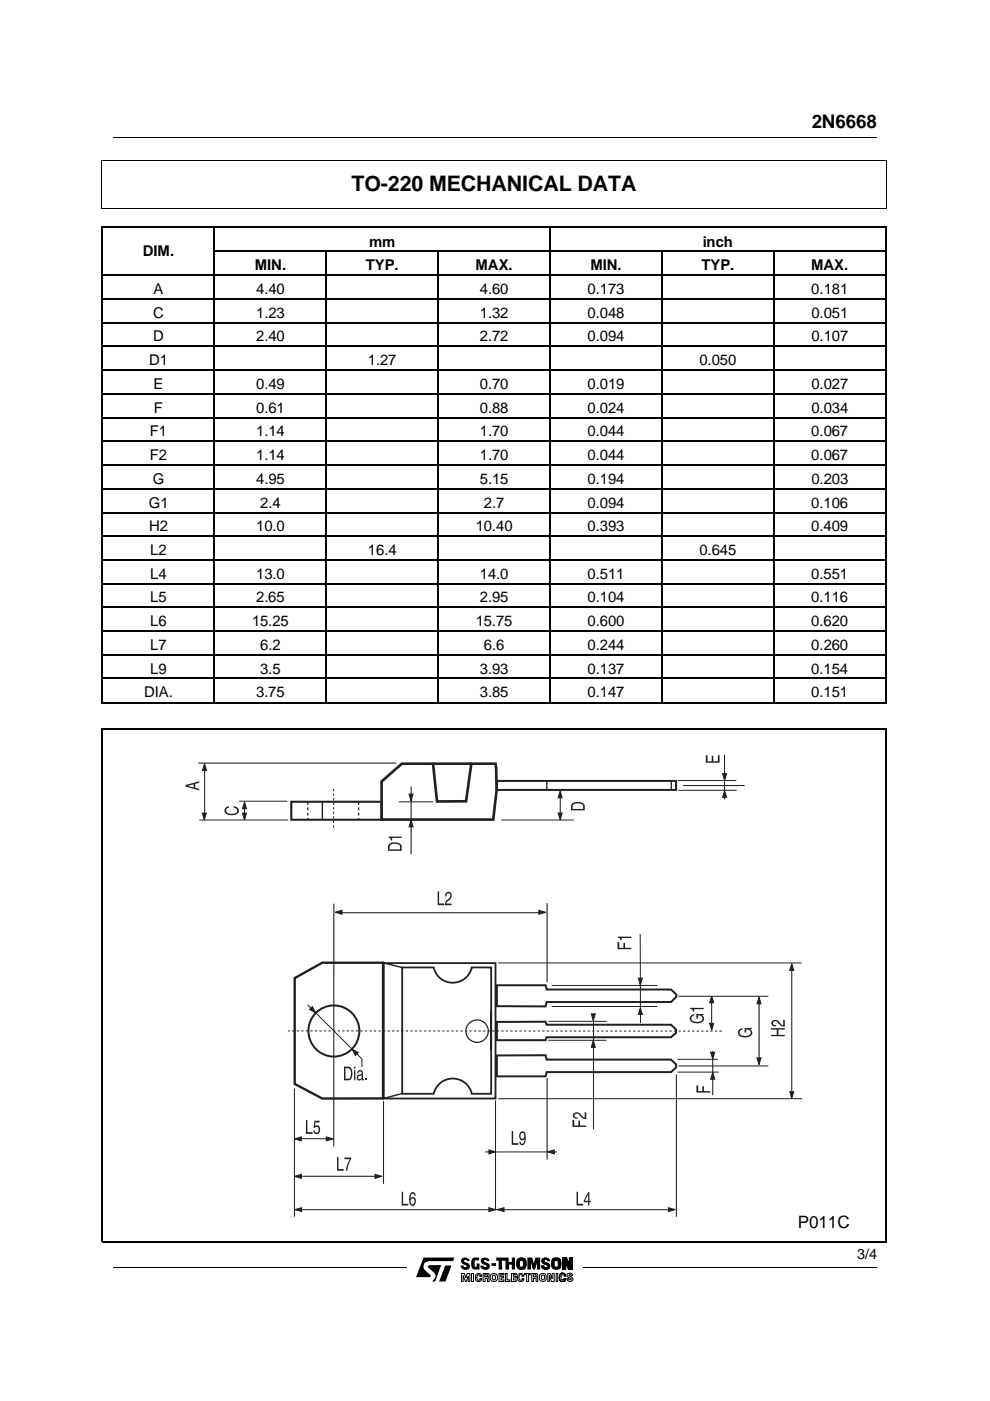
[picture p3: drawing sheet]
<svg xmlns="http://www.w3.org/2000/svg" width="210mm" height="297mm" viewBox="0 0 210 297" stroke-linecap="round" stroke-linejoin="round" font-family="sans-serif">
<g fill="none" stroke="#000" stroke-width=".23">
<path d="M21.5 48.2h166.5M21.6 48v101.1M21.7 58.3h166.1M45.5 48.3v100.6M45.5 53.3h142.3M69.2 53.3v95.6M92.9 53.3v95.6M116.7 48.3v100.6M140.4 53.3v95.6M164.1 53.3v95.6M187.9 48v101.1M21.7 63.3h166.1"/>
<path d="M21.7 68.4h166.1M21.7 73.4h166.1M21.7 78.4h166.1M21.7 83.5h166.1M21.7 88.5h166.1M21.7 93.6h166.1M21.7 98.6h166.1M21.7 103.6h166.1M21.7 108.7h166.1M21.7 113.7h166.1M21.7 118.7h166.1M21.7 123.7h166.1"/>
<path d="M21.7 128.8h166.1M21.7 133.8h166.1M21.7 138.8h166.1M21.5 149h166.5M21.5 154.5h166.5M21.6 154.4v108.9M21.7 143.8h166.1M187.9 154.4v108.9M21.5 263.3h166.5"/>
</g>
<path d="M61.8 170h19.1v3.8h-19.1z" fill-rule="evenodd" fill="#fff"/>
<path d="M61.8 170h19.1v3.8h-19.1z" fill="none" stroke="#231f20" stroke-width=".44"/>
<path d="M135.7 198l.1 18.9" fill="none" stroke="#231f20" stroke-width=".21"/>
<path d="M87.2 173.9l.4 1.4h-.9z" fill="#231f20"/>
<path d="M87.2 173.9l.4 1.4h-.9z" fill="none" stroke="#231f20" stroke-width=".22"/>
<path d="M42.3 173.9h18.8M106.3 173.9h15.3" fill="none" stroke="#231f20" stroke-width=".21"/>
<path d="M81.4 204.2h23.7v28.7h-23.7zM104.1 214.5v17.4h-4.1a4.1 4.1 0 0 0-4-3.2 4.1 4.1 0 0 0-4 3.2h-6.7v-18.4v-8.4h6.7a4.1 4.1 0 0 0 4 3.3 4.1 4.1 0 0 0 4-3.3h4.1v17.5" fill="none" stroke="#231f20" stroke-width=".38"/>
<path d="M80.9 165.7l4.3-3.8h6.6l.9 8h6.1l1.1-8h5.2l.2 5.7-.7 6.2h-23.7z" fill="none" stroke="#231f20" stroke-width=".56"/>
<circle cx="101.2" cy="218.6" r="2.37" fill="none" stroke="#231f20" stroke-width=".26"/>
<path d="M105.4 165.6h37.9v1.9h-37.9z" fill="none" stroke="#231f20" stroke-width=".42"/>
<path d="M42.9 172.4h.9l-.5 1.4z" fill="#231f20"/>
<path d="M42.9 172.4h.9l-.5 1.4zM50.7 169.9h10.2" fill="none" stroke="#231f20" stroke-width=".21"/>
<path d="M51.8 170l.5 1.5h-.9z" fill="#231f20"/>
<path d="M51.8 170l.5 1.5h-.9zM51.8 171.2v2.6" fill="none" stroke="#231f20" stroke-width=".21"/>
<path d="M51.4 172.4h.9l-.5 1.4z" fill="#231f20"/>
<path d="M51.4 172.4h.9l-.5 1.4z" fill="none" stroke="#231f20" stroke-width=".21"/>
<path d="M118.8 167.7l.4 1.4h-.9z" fill="#231f20"/>
<path d="M84.6 170h7.2M118.8 167.7l.4 1.4h-.9z" fill="none" stroke="#231f20" stroke-width=".21"/>
<path d="M153.2 164h.9l-.5 1.5z" fill="#231f20"/>
<path d="M153.2 164h.9l-.5 1.5zM153.6 160v9.5" fill="none" stroke="#231f20" stroke-width=".21"/>
<path d="M86.7 168.4h.9l-.4 1.4z" fill="#231f20"/>
<path d="M86.7 168.4h.9l-.4 1.4zM87.2 166.8v14.3M143.6 224.6h8.6" fill="none" stroke="#231f20" stroke-width=".21"/>
<path d="M150.7 223.1h.8l-.4 1.4z" fill="#231f20"/>
<path d="M105.6 204.2h64.4M105.6 232.9h64.5M143.6 227.3h8.8M150.7 223.1h.8l-.4 1.4z" fill="none" stroke="#231f20" stroke-width=".21"/>
<path d="M167.9 204.3l.4 1.5h-.9z" fill="#231f20"/>
<path d="M167.9 204.3l.4 1.5h-.9zM143.4 227.8v30.2" fill="none" stroke="#231f20" stroke-width=".21"/>
<path d="M62.5 256.5l1.5-.4v.8z" fill="#231f20"/>
<path d="M62.5 256.5l1.5-.4v.8zM63.4 256.5h79.4" fill="none" stroke="#231f20" stroke-width=".21"/>
<g fill="#231f20">
<path d="M160.5 224.3h.9l-.5 1.4z"/>
<path d="M85.2 252.7h.3v2.5h1.1v.4h-1.4z" fill-rule="evenodd"/>
<path d="M87.2 252.8a2.4 2.4 0 0 0 0 2.8 .87 .87 0 0 0 .9-.4 .87 .87 0 0 0 0-1 .58 .58 0 0 0-.5-.4 .58 .58 0 0 0-.6 .3 .73 .73 0 0 1 .6-1l.3 .4h.2a.64 .64 0 0 0-.2-.6 .64 .64 0 0 0-.7-.1zM87.2 254.3a.39 .39 0 0 1 .4-.2 .39 .39 0 0 1 .3 .4l-.1 .7a.34 .34 0 0 1-.6 0l-.2-.5z" fill-rule="evenodd"/>
<path d="M39.3 166.4v.4l2.9 .8v-.3l-.8-.2v-.9l.8-.2v-.3zM39.8 166.6l1.2-.3v.7z" fill-rule="evenodd"/>
<path d="M47.8 171.2l.8-.2v.2a.63 .63 0 0 0-.6 .7 .63 .63 0 0 0 .6 .6h1a.65 .65 0 0 0 .7-.7 .65 .65 0 0 0-.8-.6v-.3a.97 .97 0 0 1 1.2 1 .97 .97 0 0 1-1.2 .9 1.47 1.47 0 0 1-1.9-1z" fill-rule="evenodd"/>
<path d="M121.2 170.5l-.1 .4v.9h2.9v-.9a1.72 1.72 0 0 0-2.8-.4zM121.6 170.6a1.47 1.47 0 0 1 2 .3v.6h-2.2z" fill-rule="evenodd"/>
<path d="M149.7 160.1h.3v1.3h.9v-1.2h.3v1.2h1v-1.3h.4v1.6h-2.9z" fill-rule="evenodd"/>
<path d="M82.4 179l-.1 .5v.9h2.9v-.9a1.72 1.72 0 0 0-2.8-.5zM82.8 179.2a1.47 1.47 0 0 1 2 .3v.6h-2.2z" fill-rule="evenodd"/>
<path d="M82.3 177.4h2.9v.3h-2.1v.5h-.2l-.1-.4-.5-.2z" fill-rule="evenodd"/>
<path d="M147.7 230.1h.3v1.2h.9v-1h.4v1h1.3v.3h-2.9z" fill-rule="evenodd"/>
<path d="M156.7 218.3l.7-.3v.3a.64 .64 0 0 0-.6 .7 .64 .64 0 0 0 .7 .6h1a.64 .64 0 0 0 .7-.6 .64 .64 0 0 0-.6-.7h-.4v.6h-.3v-.9h1.5v.2h-.3a.91 .91 0 0 1 .4 1.1 .91 .91 0 0 1-1 .6 1.51 1.51 0 0 1-2.1-1z" fill-rule="evenodd"/>
</g>
<path d="M160.9 212.5v12.1M160.5 224.3h.9l-.5 1.4z" fill="none" stroke="#231f20" stroke-width=".21"/>
<path d="M160.9 211.4l.5 1.4h-.9z" fill="#231f20"/>
<path d="M143.8 165.5h12.3M143.8 167.6h12.4M144.9 166.6h13M160.9 211.4l.5 1.4h-.9z" fill="none" stroke="#231f20" stroke-width=".21"/>
<path d="M115.9 165.7v1.7M142.3 165.6v1.7" fill="none" stroke="#231f20" stroke-width=".28"/>
<path d="M153.6 167.6l.5 1.4h-.9z" fill="#231f20"/>
<path d="M153.6 167.6l.5 1.4h-.9zM81.3 233.5v17.5" fill="none" stroke="#231f20" stroke-width=".21"/>
<path d="M62.5 207.4l5.8-3.3h12.9v28.8h-12.9l-5.8-3.1z" fill="none" stroke="#231f20" stroke-width=".5"/>
<g fill="none" stroke="#231f20" stroke-width=".42">
<path d="M105.3 216.7l10.4-.1 .2 .7h26.4l1 1v.7l-1 .9h-26.4l-.2 .6h-10.4z"/>
<circle cx="70.8" cy="218.6" r="5.4"/>
</g>
<path d="M153 218.6h-91.9" fill="none" stroke="#231f20" stroke-width=".21" stroke-dasharray=".5 .5" stroke-linecap="butt"/>
<path d="M62.4 249.4l1.5-.4v.8z" fill="#231f20"/>
<path d="M62.4 249.4l1.5-.4v.8zM63.9 249.4h17.1" fill="none" stroke="#231f20" stroke-width=".21"/>
<g fill="#231f20">
<path d="M71.5 245.3h.3v2.5h1.1v.4h-1.4z" fill-rule="evenodd"/>
<path d="M73 245.4h1.5l-.9 2.8h-.3l.1-.5 .8-1.9h-1.2z" fill-rule="evenodd"/>
</g>
<path d="M72.2 193.5h42.1" fill="none" stroke="#231f20" stroke-width=".21"/>
<g fill="#231f20">
<path d="M92.8 189h.3v2.5h1.1v.4h-1.4z" fill-rule="evenodd"/>
<path d="M94.6 189.3a.74 .74 0 0 1 1-.1 .74 .74 0 0 1 .1 1l-1.1 1.4h1.2v.3h-1.5l.3-.9 .6-.5a.52 .52 0 0 0 .3-.7 .52 .52 0 0 0-.7-.3l-.2 .6h-.2z" fill-rule="evenodd"/>
</g>
<path d="M42.1 161.8h41.9M70.8 191.6v51.5M167.9 205.5v26.8" fill="none" stroke="#231f20" stroke-width=".21"/>
<path d="M74.6 222.4l1.4 .8-.6 .6z" fill-rule="evenodd" fill="#231f20"/>
<path d="M74.6 222.4l1.4 .8-.6 .6z" fill="none" stroke="#231f20" stroke-width=".21"/>
<path d="M66.2 213.4l.8 1.4-1.4-.8z" fill-rule="evenodd" fill="#231f20"/>
<path d="M66.2 213.4l.8 1.4-1.4-.8z" fill="none" stroke="#231f20" stroke-width=".21"/>
<g fill="#231f20">
<path d="M72.9 226.1v3h1a1.72 1.72 0 0 0 .4-2.8l-.5-.2zM73.2 226.5h.6a1.02 1.02 0 0 1 .6 1.5l-.2 .5-.2 .2h-.8z" fill-rule="evenodd"/>
<path d="M75.1 226.1v.4h.3v-.4zM75.1 226.9v2.2h.3v-2.2z" fill-rule="evenodd"/>
<path d="M75.9 227l-.2 .6h.3a.35 .35 0 0 1 .2-.4 .35 .35 0 0 1 .4 .1 .35 .35 0 0 1-.1 .5 .66 .66 0 0 0-.8 .5 .66 .66 0 0 0 .6 .8l.4-.3 .2 .3h.2v-.3l-.1-.1v-1.2a.61 .61 0 0 0-.4-.6 .61 .61 0 0 0-.7 .1zM76 228.2l.7-.2a.48 .48 0 0 1-.1 .6 .48 .48 0 0 1-.7 0z" fill-rule="evenodd"/>
<path d="M77.5 228.6h.3v.5h-.3z" fill-rule="evenodd"/>
</g>
<path d="M65.2 213l11.5 11.5 .1 1.7M117 208.9h22.4M117 213.4h22.4M105.1 233.3v23.3" fill="none" stroke="#231f20" stroke-width=".21"/>
<path d="M65.3 170.1v3.6M76 170.1v3.6" fill="none" stroke="#231f20" stroke-width=".28" stroke-dasharray=".6 .6 .6 .6 .6 .6" stroke-linecap="butt"/>
<path d="M70.7 167.3v8.7" fill="none" stroke="#231f20" stroke-width=".21" stroke-dasharray=".5 .5" stroke-linecap="butt"/>
<path d="M105.3 208.9h10.4l.2 .9h26.4l1.1 1.1v.4l-1.1 1.1h-26.4l-.2 1-10.4-.1zM105.3 223.8l10.4-.1 .2 1h26.4l1.1 1-.1 .6-1 1h-26.4l-.2 .9h-10.4z" fill="none" stroke="#231f20" stroke-width=".42"/>
<g fill="#231f20">
<path d="M103.7 256.1l1.4 .4-1.4 .4z"/>
<path d="M130.9 199.7h.4v1.2h.9v-1h.3v1h1.4v.3h-3z" fill-rule="evenodd"/>
<path d="M131 198.6h2.9v.3h-2.1v.5h-.3l-.1-.4-.4-.2z" fill-rule="evenodd"/>
</g>
<path d="M103.7 256.1l1.4 .4-1.4 .4z" fill="none" stroke="#231f20" stroke-width=".21"/>
<path d="M71.1 193.4l1.4-.4v.8z" fill="#231f20"/>
<path d="M71.1 193.4l1.4-.4v.8z" fill="none" stroke="#231f20" stroke-width=".21"/>
<path d="M114.3 193l1.4 .4-1.4 .4z" fill="#231f20"/>
<path d="M114.3 193l1.4 .4-1.4 .4z" fill="none" stroke="#231f20" stroke-width=".21"/>
<path d="M135.4 207.4h.8l-.4 1.4z" fill="#231f20"/>
<path d="M135.4 207.4h.8l-.4 1.4z" fill="none" stroke="#231f20" stroke-width=".21"/>
<path d="M135.8 213.6l.4 1.5h-.8z" fill="#231f20"/>
<path d="M135.8 213.6l.4 1.5h-.8z" fill="none" stroke="#231f20" stroke-width=".21"/>
<path d="M118.3 172.4h.9l-.4 1.4z" fill="#231f20"/>
<path d="M118.3 172.4h.9l-.4 1.4zM118.8 168.4v4" fill="none" stroke="#231f20" stroke-width=".21"/>
<path d="M151.1 227.4l.4 1.4h-.8z" fill="#231f20"/>
<path d="M151.1 227.4l.4 1.4h-.8zM151.1 222.9v9.3" fill="none" stroke="#231f20" stroke-width=".21"/>
<path d="M43.4 161.9l.4 1.4h-.9z" fill="#231f20"/>
<path d="M43.4 161.9l.4 1.4h-.9zM43.4 163.3v9.5M62.4 230.8v27.2" fill="none" stroke="#231f20" stroke-width=".21"/>
<path d="M79.5 249l1.5 .4-1.5 .4z" fill="#231f20"/>
<path d="M79.5 249l1.5 .4-1.5 .4z" fill="none" stroke="#231f20" stroke-width=".21"/>
<path d="M62.4 241.5l1.5-.5v.9z" fill="#231f20"/>
<path d="M62.4 241.5l1.5-.5v.9zM63.6 241.4h6.3" fill="none" stroke="#231f20" stroke-width=".21"/>
<g fill="#231f20">
<path d="M69.2 241l1.4 .5-1.4 .4z"/>
<path d="M64.9 237.5h.3v2.5h1.1v.4h-1.4z" fill-rule="evenodd"/>
<path d="M66.7 237.6h1.1v.4h-.9l-.1 .7a.84 .84 0 0 1 1 .3 .84 .84 0 0 1 0 1.1 .71 .71 0 0 1-.9 .3 .71 .71 0 0 1-.5-.7h.3l.3 .4a.59 .59 0 0 0 .6-.6 .59 .59 0 0 0-.7-.5l-.4 .1z" fill-rule="evenodd"/>
</g>
<path d="M69.2 241l1.4 .5-1.4 .4z" fill="none" stroke="#231f20" stroke-width=".21"/>
<path d="M105.4 256.5l1.5-.4v.8z" fill="#231f20"/>
<path d="M105.4 256.5l1.5-.4v.8z" fill="none" stroke="#231f20" stroke-width=".21"/>
<path d="M141.7 256.1l1.5 .4-1.5 .4z" fill="#231f20"/>
<path d="M141.7 256.1l1.5 .4-1.5 .4z" fill="none" stroke="#231f20" stroke-width=".21"/>
<g fill="#231f20">
<path d="M122.2 252.7h.4v2.5h1.1v.4h-1.5z" fill-rule="evenodd"/>
<path d="M124.7 252.7l-.9 1.9v.3h.9v.7h.3v-.7h.3v-.3h-.3v-1.9zM124.7 253.3v1.3h-.7z" fill-rule="evenodd"/>
</g>
<path d="M116 191.5v16.7" fill="none" stroke="#231f20" stroke-width=".21"/>
<path d="M167.5 231.5h.8l-.4 1.4z" fill="#231f20"/>
<path d="M167.5 231.5h.8l-.4 1.4z" fill="none" stroke="#231f20" stroke-width=".21"/>
<g fill="#231f20">
<path d="M163.5 218h2.9v.3h-1.4v1.1h1.4v.3h-2.9v-.3h1.2v-1.1h-1.2z" fill-rule="evenodd"/>
<path d="M163.7 216.5a1.17 1.17 0 0 1 1.9 .6l.5 .3v-1.2h.3v1.5l-.9-.3-.6-.6a.52 .52 0 0 0-.6-.3 .52 .52 0 0 0-.3 .7l.6 .2v.2a.75 .75 0 0 1-.9-.2 .75 .75 0 0 1 0-.9z" fill-rule="evenodd"/>
<path d="M108.5 239.8h.3v2.6h1.1v.3h-1.4z" fill-rule="evenodd"/>
<path d="M110.4 240a.97 .97 0 0 0-.3 1.1 .97 .97 0 0 0 .8 .6l.3-.3-.1 .7a.39 .39 0 0 1-.4 .4 .39 .39 0 0 1-.3-.5h-.3a.66 .66 0 0 0 .7 .8 .66 .66 0 0 0 .6-.8v-1.4a.67 .67 0 0 0-.3-.6 .67 .67 0 0 0-.7 0zM110.6 240.2a.58 .58 0 0 1 .6 .6 .58 .58 0 0 1-.6 .6l-.3-.6z" fill-rule="evenodd"/>
</g>
<path d="M102.8 244.2h15.3" fill="none" stroke="#231f20" stroke-width=".21"/>
<path d="M116.1 244.2l1.4-.4v.9z" fill="#231f20"/>
<path d="M116.1 244.2l1.4-.4v.9z" fill="none" stroke="#231f20" stroke-width=".21"/>
<path d="M103.7 243.8l1.4 .4-1.4 .5z" fill="#231f20"/>
<path d="M125.8 215.9v23.5M116 228.6v17.3M103.7 243.8l1.4 .4-1.4 .5z" fill="none" stroke="#231f20" stroke-width=".21"/>
<g fill="#231f20">
<path d="M125.4 215h.8l-.4 1.4z"/>
<path d="M121.4 237.4h.3v1.2h.9v-1h.4v1h1.3v.3h-2.9z" fill-rule="evenodd"/>
<path d="M121.6 236.1a1.16 1.16 0 0 1 1.9 .6l.5 .3v-1.2h.3v1.5l-.7-.2-.7-.7a.53 .53 0 0 0-.7-.3 .53 .53 0 0 0-.3 .7l.6 .2v.2a.75 .75 0 0 1-.9-.2 .75 .75 0 0 1 0-.9z" fill-rule="evenodd"/>
</g>
<path d="M116.3 216.5h12.3M125.4 215h.8l-.4 1.4zM116.2 220.6h12.4" fill="none" stroke="#231f20" stroke-width=".21"/>
<path d="M125.8 220.6l.4 1.4h-.8z" fill="#231f20"/>
<path d="M125.8 220.6l.4 1.4h-.8z" fill="none" stroke="#231f20" stroke-width=".21"/>
<path d="M68.3 169.9v3.8M81.4 204.2l3.9 .9M85.3 231.8l-3.9 1.1" fill="none" stroke="#231f20" stroke-width=".3"/>
<path d="M150.5 217h.8l-.4 1.4z" fill="#231f20"/>
<path d="M150.5 217h.8l-.4 1.4z" fill="none" stroke="#231f20" stroke-width=".21"/>
<path d="M150.9 211.2l.4 1.4h-.8z" fill="#231f20"/>
<path d="M150.9 211.2l.4 1.4h-.8zM150.9 211.7v6.3" fill="none" stroke="#231f20" stroke-width=".21"/>
<g fill="#231f20">
<path d="M146.5 215.3l.7-.3v.3a.64 .64 0 0 0-.6 .7 .64 .64 0 0 0 .7 .6h1a.65 .65 0 0 0 .6-.6 .65 .65 0 0 0-.5-.7h-.4v.6h-.4l.1-.9h1.5v.2h-.4a.91 .91 0 0 1 .4 1.1 .91 .91 0 0 1-1 .6 1.51 1.51 0 0 1-2-1z" fill-rule="evenodd"/>
<path d="M146.4 213.7h2.8v.3h-2v.5h-.3l-.2-.5-.3-.1z" fill-rule="evenodd"/>
</g>
<path d="M143.8 211.2h19.1M143.8 226h19.1" fill="none" stroke="#231f20" stroke-width=".21"/>
<path d="M91.8 161.9h8.1" fill="none" stroke="#231f20" stroke-width=".56"/>
<path d="M21.5 34.1h166.5M21.6 34v10.3M187.9 34v10.3M21.5 44.2h166.5" fill="none" stroke="#000" stroke-width=".23"/>
<path d="M21.7 34.2h166.1v9.8h-166.1z" fill-rule="evenodd" fill="#fff"/>
<g fill="none" stroke="#000" stroke-width=".21">
<path d="M97.9 270h.5l.4 .9 .2-.9h.6v1.7h-.3v-1.2l-.4 1.2h-.2l-.5-1.3v1.3h-.3zM100 270h.4v1.7h-.4zM100.8 270.9h.1M101.7 270.6h.4v-.3a.74 .74 0 0 0-1.2 0v1.1a.8 .8 0 0 0 1.2 0v-.3h-.4v.3h-.2h-.3v-.9l.3-.2 .2 .1v.2h.4M101.7 271.1h.4M102.4 270h1.2l.1 .4-.2 .5 .2 .8h-.3v-.5l-.2-.2h-.4v.7h-.4zM102.8 270.3h.5v.4h-.5zM104.1 270.3a.83 .83 0 0 1 1.1 0 .83 .83 0 0 1 .1 1.1 .83 .83 0 0 1-1.2 0l-.2-.4zM104.5 270.4h.4l.1 .9-.3 .1-.3-.3zM105.8 270h1v.3h-.6v.3h.5v.3h-.5v.5h.6v.3h-1zM107.2 270h.3v1.4h.6v.3h-.9zM108.4 270h1.1v.3h-.6v.3h.6v.3h-.6v.5h.6v.3h-1.1z"/>
<path d="M109.7 270.9h.1M110.7 270.6h.4a.74 .74 0 0 0-1-.5 .74 .74 0 0 0-.4 1l.1 .3a.79 .79 0 0 0 1.2 0l.1-.3h-.4l-.2 .3h-.3l-.2-.8 .4-.3 .2 .1 .1 .2h.4M110.7 271.1h.4M111.2 270h1.2v.3h-.3v1.4h-.4v-1.4h-.5zM112.8 270h1a.55 .55 0 0 1 0 .9l.2 .8h-.3v-.5l-.2-.2h-.4v.7h-.3zM113.1 270.3h.5v.4h-.5zM114.5 270.3a.8 .8 0 0 1 1.3 .2v.1a.75 .75 0 0 1-.7 1.1h-.1a.96 .96 0 0 1-.5-1.4zM114.9 270.4h.4l.2 .2-.1 .5-.3 .3-.3-.3zM116.1 270h.5l.5 1.1v-1.1h.4v1.7h-.6l-.4-1.4v1.4h-.4zM117.9 270h.4v1.7h-.4zM118.9 270.5l.4-.2 .3 .2h.4l-.3-.5-.4-.1a.72 .72 0 0 0-.7 1l.1 .5a.74 .74 0 0 0 1.2 0l.1-.3-1 .2-.1-.7M119.6 270.5h.4l-.1-.3-.6-.3a.72 .72 0 0 0-.7 1l.1 .5a.74 .74 0 0 0 1.2 0l.1-.3h-.4l-.3 .3"/>
<path d="M120.3 270.1l.6-.2 .4 .2 .1 .3-.7-.1v.2l.2 .1a.59 .59 0 0 1 .5 .4 .59 .59 0 0 1-.1 .6h-.8l-.3-.5h.3l.4 .3 .2-.1-.1-.2a.78 .78 0 0 1-.7-1zM123.5 268.7h62.4"/>
</g>
<path d="M89.8 266.6h6.5l-.2 .8h-5a1.15 1.15 0 0 0-1.3 .8 1.15 1.15 0 0 0 .6 1.3l.9 .9v.3l-3.1 .1zM90.9 268.3l2.6-.1-1.2 3.5h-.7l.1-.1a1.14 1.14 0 0 0 .7-1 1.14 1.14 0 0 0-.7-1.1l-.9-.7-.1-.2zM94.4 268.3h1.3l-1.2 3.4h-1.4zM97.9 266.9l.2-.2 .6-.1a.79 .79 0 0 1 .8 .8h-.5l-.2-.3-.3 .1-.1 .1 .1 .2 .5 .2a.8 .8 0 0 1 .6 1.1 .8 .8 0 0 1-1.1 .4 .84 .84 0 0 1-.8-.9h.6l.1 .3 .2 .1 .4-.2-.6-.4a.84 .84 0 0 1-.5-1.2zM100.1 266.9l.4-.3h1.1v.6l-.9 .1-.1 .3v.7l.2 .3h.3v-.7h.6v1.3l-1.4-.1a1.8 1.8 0 0 1-.2-2.2zM102 266.9l.8-.3a.89 .89 0 0 1 1 .8l-1.2-.2 .1 .3 .5 .2a.78 .78 0 0 1 .7 .8 1.04 1.04 0 0 1-1.1 .7 1.04 1.04 0 0 1-1-.9h.7l.1 .3 .2 .1 .4-.2-.5-.4a.85 .85 0 0 1-.7-1.2zM104.2 267.8h.9v.6h-.9zM105.1 267.8v.6zM105.2 266.6h2.6v1h.7v-1h.7v2.6h-.7v-1.1h-.6v1.1h-.7v-1.9h-.8l.1 1.9h-.8v-1.9h-.5zM111.8 266.6h1l.4 1.2 .3-1.2h1v2.6h-.6v-1.4l-.5 1.4h-.4l-.4-1.5v1.5h-.8zM114.9 266.9l.8-.3a.78 .78 0 0 1 .9 .8h-.5l-.3-.3-.3 .1-.1 .1 .2 .2 .5 .2a.8 .8 0 0 1 .5 1.1 .8 .8 0 0 1-1.1 .4 .9 .9 0 0 1-.8-.9h.7v.3h.5l.1-.3-.5-.2a.85 .85 0 0 1-.6-1.2z" fill="#000"/>
<path d="M119.3 266.6h.8l.6 1.5v-1.5h.7v2.6h-.9l-.6-1.4 .1 1.4h-.7z" fill="#000" stroke="#000" stroke-width=".21"/>
<path d="M110.2 267.4a.45 .45 0 0 1 .4-.2 .45 .45 0 0 1 .4 .4l-.1 .9-.6 .1-.2-.3z" fill="#fff" stroke="#000" stroke-width=".21"/>
<path d="M109.8 266.8a1.16 1.16 0 0 1 1.3-.1 1.16 1.16 0 0 1 .6 1.3 1.11 1.11 0 0 1-1.1 1.2 1.11 1.11 0 0 1-1.1-1.2l.1-.9z" fill="#000"/>
<path d="M110.2 267.4a.45 .45 0 0 1 .4-.2 .45 .45 0 0 1 .4 .4l-.1 .9-.6 .1-.2-.3z" fill="#fff" stroke="#000" stroke-width=".21"/>
<path d="M109.8 266.8a1.16 1.16 0 0 1 1.3-.1 1.16 1.16 0 0 1 .6 1.3 1.11 1.11 0 0 1-1.1 1.2 1.11 1.11 0 0 1-1.1-1.2l.1-.9z" fill="#000"/>
<g fill="#fff" stroke="#000" stroke-width=".21">
<path d="M110.2 267.4a.45 .45 0 0 1 .4-.2 .45 .45 0 0 1 .4 .4l-.1 .9-.6 .1-.2-.3z"/>
<path d="M117.6 267.4l.3-.2 .4 .2v.9l-.1 .3-.6-.1z"/>
</g>
<path d="M117.2 266.8a1.15 1.15 0 0 1 1.3-.1 1.15 1.15 0 0 1 .5 1.3 1.1 1.1 0 0 1-.8 1.2 1.1 1.1 0 0 1-1.3-.7 1.83 1.83 0 0 1 .3-1.7z" fill="#000"/>
<path d="M117.6 267.4l.3-.2 .4 .2v.9l-.1 .3-.6-.1z" fill="#fff" stroke="#000" stroke-width=".21"/>
<path d="M117.2 266.8a1.15 1.15 0 0 1 1.3-.1 1.15 1.15 0 0 1 .5 1.3 1.1 1.1 0 0 1-.8 1.2 1.1 1.1 0 0 1-1.3-.7 1.83 1.83 0 0 1 .3-1.7z" fill="#000"/>
<path d="M117.6 267.4l.3-.2 .4 .2v.9l-.1 .3-.6-.1z" fill="#fff" stroke="#000" stroke-width=".21"/>
<path d="M23.9 29.2h162M24 268.7h62.3" fill="none" stroke="#000" stroke-width=".21"/>
<text font-size="4.5" x="74.5" y="40.6">TO-220 MECHANICAL DATA</text>
<text font-size="4" x="172.1" y="27.1">2N6668</text>
<text font-size="3.6" x="169.2" y="260.3">P011C</text>
<g font-size="3.2">
<text x="78.3" y="52.3">mm</text>
<text x="149" y="52.3">inch</text>
<text x="30.3" y="54.2">DIM.</text>
<text x="54" y="57.3">MIN.</text>
<text x="77.6" y="57.3">TYP.</text>
<text x="100.8" y="57.3">MAX.</text>
<text x="125.2" y="57.3">MIN.</text>
<text x="148.7" y="57.3">TYP.</text>
<text x="172" y="57.3">MAX.</text>
<text x="32.6" y="62.3">A</text>
<text x="54.3" y="62.3">4.40</text>
<text x="101.8" y="62.3">4.60</text>
<text x="124.6" y="62.3">0.173</text>
<text x="172" y="62.3">0.181</text>
<text x="32.5" y="67.4">C</text>
<text x="54.3" y="67.4">1.23</text>
<text x="101.8" y="67.4">1.32</text>
<text x="124.6" y="67.4">0.048</text>
<text x="172" y="67.4">0.051</text>
<text x="31.6" y="77.4">D1</text>
<text x="32.5" y="72.4">D</text>
<text x="54.3" y="72.4">2.40</text>
<text x="78" y="77.4">1.27</text>
<text x="101.8" y="72.4">2.72</text>
<text x="124.6" y="72.4">0.094</text>
<text x="148.3" y="77.4">0.050</text>
<text x="172" y="72.4">0.107</text>
<text x="32.6" y="82.4">E</text>
<text x="54.3" y="82.4">0.49</text>
<text x="101.8" y="82.4">0.70</text>
<text x="124.6" y="82.4">0.019</text>
<text x="172" y="82.4">0.027</text>
<text x="32.6" y="87.5">F</text>
<text x="54.3" y="87.5">0.61</text>
<text x="101.8" y="87.5">0.88</text>
<text x="124.6" y="87.5">0.024</text>
<text x="172" y="87.5">0.034</text>
<text x="31.8" y="92.5">F1</text>
<text x="54.3" y="92.5">1.14</text>
<text x="101.7" y="92.5">1.70</text>
<text x="124.6" y="92.5">0.044</text>
<text x="172" y="92.5">0.067</text>
<text x="31.8" y="97.6">F2</text>
<text x="54.3" y="97.6">1.14</text>
<text x="101.7" y="97.6">1.70</text>
<text x="124.6" y="97.6">0.044</text>
<text x="172" y="97.6">0.067</text>
<text x="31.5" y="107.6">G1</text>
<text x="32.4" y="102.6">G</text>
<text x="54.3" y="102.6">4.95</text>
<text x="55.2" y="107.6">2.4</text>
<text x="101.8" y="102.6">5.15</text>
<text x="102.6" y="107.6">2.7</text>
<text x="124.6" y="107.6">0.094</text>
<text x="124.6" y="102.6">0.194</text>
<text x="172" y="107.6">0.106</text>
<text x="172" y="102.6">0.203</text>
<text x="31.6" y="112.6">H2</text>
<text x="54.3" y="112.6">10.0</text>
<text x="100.9" y="112.6">10.40</text>
<text x="124.6" y="112.6">0.393</text>
<text x="172" y="112.6">0.409</text>
<text x="31.9" y="117.7">L2</text>
<text x="78" y="117.7">16.4</text>
<text x="148.3" y="117.7">0.645</text>
<text x="31.9" y="122.7">L4</text>
<text x="54.3" y="122.7">13.0</text>
<text x="101.7" y="122.7">14.0</text>
<text x="124.6" y="122.7">0.511</text>
<text x="172" y="122.7">0.551</text>
<text x="31.9" y="127.7">L5</text>
<text x="54.3" y="127.7">2.65</text>
<text x="101.7" y="127.7">2.95</text>
<text x="124.6" y="127.7">0.104</text>
<text x="172" y="127.7">0.116</text>
<text x="31.9" y="132.8">L6</text>
<text x="31.9" y="137.8">L7</text>
<text x="53.4" y="132.8">15.25</text>
<text x="55.2" y="137.8">6.2</text>
<text x="100.9" y="132.8">15.75</text>
<text x="102.6" y="137.8">6.6</text>
<text x="124.6" y="132.8">0.600</text>
<text x="124.6" y="137.8">0.244</text>
<text x="172" y="132.8">0.620</text>
<text x="172" y="137.8">0.260</text>
<text x="31.9" y="142.8">L9</text>
<text x="55.2" y="142.8">3.5</text>
<text x="101.7" y="142.8">3.93</text>
<text x="124.6" y="142.8">0.137</text>
<text x="172" y="142.8">0.154</text>
<text x="30.6" y="147.8">DIA.</text>
<text x="54.3" y="147.8">3.75</text>
<text x="101.7" y="147.8">3.85</text>
<text x="124.6" y="147.8">0.147</text>
<text x="172" y="147.8">0.151</text>
</g>
<text font-size="3" x="181.7" y="266.9">3/4</text>
</svg>
